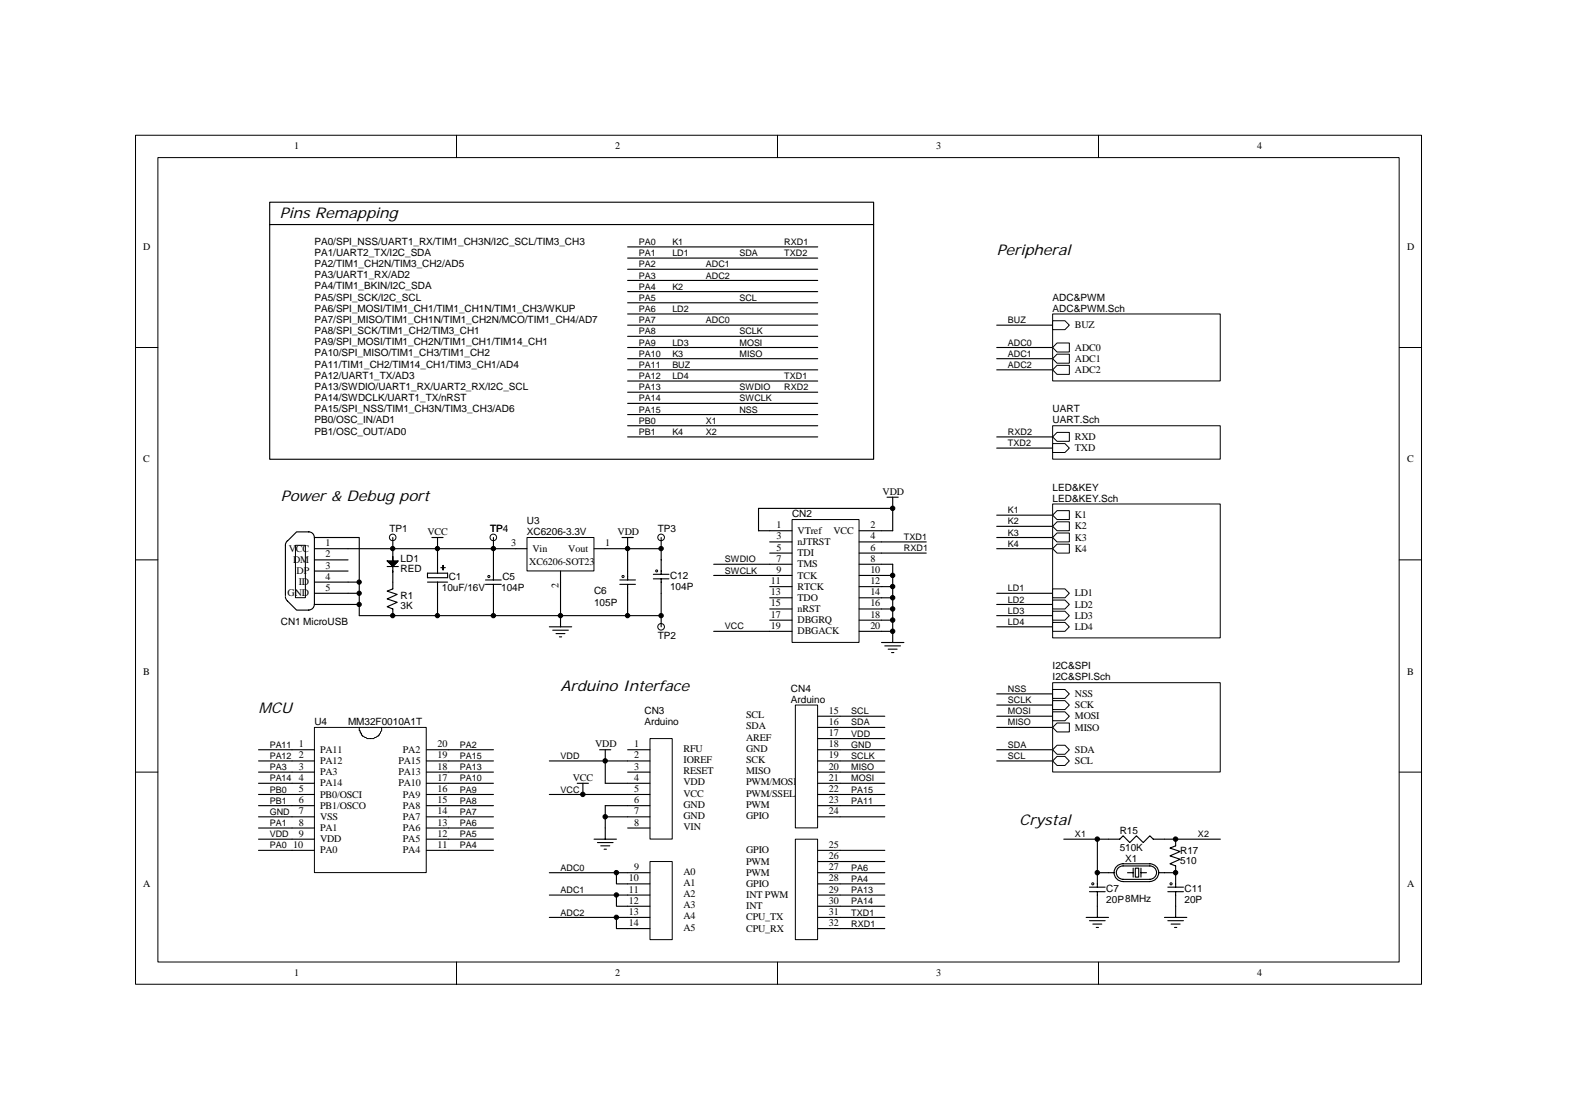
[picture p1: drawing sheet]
<svg xmlns="http://www.w3.org/2000/svg" width="297mm" height="210mm" viewBox="0 0 297 210" stroke-linecap="round" stroke-linejoin="round" font-family="sans-serif">
<g fill="none" stroke="#000" stroke-width=".19">
<path d="M25.4 25.4h241v159.1h-241zM29.6 29.5h232.6v150.9h-232.6zM85.6 25.4v4.1M145.7 25.4v4.1M205.9 25.4v4.1M25.4 65.2h4.2M262.2 65.2h4.2M25.4 105h4.2M262.2 105h4.2M25.4 144.8h4.2M262.2 144.8h4.2M85.6 180.4v4.2"/>
<path d="M145.7 180.4v4.2M205.9 180.4v4.2"/>
</g>
<g fill="none" stroke="#000" stroke-width=".21">
<path d="M186.8 61h10.5M186.8 65.2h10.5M186.8 67.2h10.5M186.8 69.3h10.5M186.8 96.6h10.5M186.8 98.7h10.5M186.8 117.5h10.5M186.8 115.4h10.5M186.8 113.3h10.5M186.8 111.2h10.5M186.8 100.8h10.5M186.8 102.9h10.5"/>
<path d="M186.8 132.2h10.5M186.8 134.3h10.5M186.8 136.4h10.5M186.8 140.6h10.5M186.8 142.7h10.5"/>
</g>
<path d="M197.3 79.8h31.4v6.3h-31.4z" fill="#fff"/>
<path d="M197.3 79.8h31.4v6.3h-31.4z" fill="none" stroke="#000" stroke-width=".19"/>
<g fill="#fff" stroke="#000" stroke-width=".19">
<path d="M197.3 83.2h2.3l.8 .8-.8 .8h-2.3z" fill-rule="evenodd"/>
<path d="M198.1 81.1h2.3v1.6h-2.3l-.8-.8z" fill-rule="evenodd"/>
</g>
<path d="M197.3 128h31.4v16.7h-31.4z" fill="#fff"/>
<path d="M197.3 128h31.4v16.7h-31.4z" fill="none" stroke="#000" stroke-width=".19"/>
<g fill="#fff" stroke="#000" stroke-width=".19">
<path d="M197.3 129.3h2.3l.8 .8-.8 .8h-2.3z" fill-rule="evenodd"/>
<path d="M197.3 133.5h2.3l.8 .8-.8 .8h-2.3z" fill-rule="evenodd"/>
<path d="M197.3 136.4l.8-.8h2.3v1.6h-2.3z" fill-rule="evenodd"/>
<path d="M197.3 131.4h2.3l.8 .8-.8 .8h-2.3z" fill-rule="evenodd"/>
<path d="M198.1 139.7h1.5l.8 .9-.8 .8h-1.5l-.8-.8z" fill-rule="evenodd"/>
<path d="M198.1 141.8h1.5l.8 .9-.8 .8h-1.5l-.8-.8z" fill-rule="evenodd"/>
</g>
<path d="M197.3 94.5h31.4v25.1h-31.4z" fill="#fff"/>
<path d="M197.3 94.5h31.4v25.1h-31.4z" fill="none" stroke="#000" stroke-width=".19"/>
<g fill="#fff" stroke="#000" stroke-width=".19">
<path d="M198.1 95.7h2.3v1.7h-2.3l-.8-.8z" fill-rule="evenodd"/>
<path d="M198.1 102h2.3v1.7h-2.3l-.8-.8z" fill-rule="evenodd"/>
<path d="M197.3 116.7h2.3l.8 .8-.8 .9h-2.3z" fill-rule="evenodd"/>
<path d="M197.3 114.6h2.3l.8 .8-.8 .9h-2.3z" fill-rule="evenodd"/>
<path d="M197.3 112.5h2.3l.8 .8-.8 .9h-2.3z" fill-rule="evenodd"/>
<path d="M197.3 110.4h2.3l.8 .8-.8 .9h-2.3z" fill-rule="evenodd"/>
<path d="M198.1 99.9h2.3v1.7h-2.3l-.8-.8z" fill-rule="evenodd"/>
<path d="M198.1 97.8h2.3v1.7h-2.3l-.8-.8z" fill-rule="evenodd"/>
</g>
<path d="M197.3 58.9h31.4v12.5h-31.4z" fill="#fff"/>
<path d="M197.3 58.9h31.4v12.5h-31.4z" fill="none" stroke="#000" stroke-width=".19"/>
<g fill="#fff" stroke="#000" stroke-width=".19">
<path d="M197.3 60.1h2.3l.8 .9-.8 .8h-2.3z" fill-rule="evenodd"/>
<path d="M198.1 68.5h2.3v1.7h-2.3l-.8-.9z" fill-rule="evenodd"/>
<path d="M198.1 66.4h2.3v1.7h-2.3l-.8-.9z" fill-rule="evenodd"/>
<path d="M198.1 64.3h2.3v1.7h-2.3l-.8-.8z" fill-rule="evenodd"/>
</g>
<path d="M186.8 84h10.5M186.8 81.9h10.5M186.8 130.1h10.5M204.2 167.2h2.9M204.2 166.3h2.9M205.7 163.6v2.7M205.7 167.2v2.7" fill="none" stroke="#000" stroke-width=".21"/>
<circle cx="204.8" cy="165.7" r=".2" fill="#fff" stroke="#000" stroke-width=".19"/>
<path d="M218.9 167.2h2.9M218.9 166.3h2.9M220.3 163.6v2.7M220.3 167.2v2.7" fill="none" stroke="#000" stroke-width=".21"/>
<circle cx="219.5" cy="165.7" r=".2" fill="#fff" stroke="#000" stroke-width=".19"/>
<g fill="none" stroke="#000" stroke-width=".21">
<path d="M84.1 157.3h8.4M84.1 159.4h8.4M84.1 155.2h8.4M84.1 151h8.4M84.1 153.1h8.4M199.4 157.3h6.3M220.3 157.3v1.3l-1 .4 1.9 .6-1.9 .9 1.9 .6-1.9 .8 1 .4v1.3h-3.1M228.7 157.3h-12.6l-.6-.6-1.3 1.3-1.2-1.3-1.3 1.3-1.2-1.3-.7 .6h-4.1v6.3h3.1M203.6 172h4.1M204.2 172.6h2.9M204.8 173.2h1.7M205.4 173.9h.5"/>
<path d="M205.7 169.9v2.1M210.5 164.8a1.25 1.25 0 0 1-1.3-1.2 1.25 1.25 0 0 1 1.3-1.3h5a1.25 1.25 0 0 1 1.2 1.3 1.25 1.25 0 0 1-1.2 1.2M210.5 164.9h5M211.3 163.6h1.1M212.4 162.8v1.6M212.8 162.8h.6v1.6h-.6zM213.8 163.6h1.1M213.8 162.8v1.6M215.5 161.9a1.66 1.66 0 0 1 1.6 1.7 1.66 1.66 0 0 1-1.6 1.7M215.5 161.9h-5a1.66 1.66 0 0 0-1.7 1.7 1.66 1.66 0 0 0 1.7 1.7h5M218.2 172h4.2M218.9 172.6h2.9"/>
<path d="M219.5 173.2h1.7M220.1 173.9h.4M220.3 169.9v2.1"/>
</g>
<g fill="#000" stroke="#000" stroke-width=".19">
<circle cx="205.6" cy="157.3" r=".42"/>
<circle cx="220.3" cy="157.3" r=".42"/>
<circle cx="205.6" cy="163.6" r=".42"/>
<circle cx="220.3" cy="163.6" r=".42"/>
</g>
<circle cx="92.4" cy="100.8" r=".62" fill="#fff" stroke="#000" stroke-width=".19"/>
<path d="M92.5 100.8v2.1M84.1 148.9h8.4M84.1 146.9h8.4M84.1 142.7h8.4" fill="none" stroke="#000" stroke-width=".21"/>
<circle cx="73.6" cy="100.8" r=".62" fill="#fff" stroke="#000" stroke-width=".19"/>
<path d="M73.6 100.8v2.1M122.4 108.5h3M122.4 107.7h3M123.9 102.9v4.8M123.9 108.5v6.9M48.4 159.4h6.3M48.4 157.3h6.3M48.4 155.2h6.3M84.1 144.8h8.4M84.1 140.6h8.4" fill="none" stroke="#000" stroke-width=".21"/>
<circle cx="123.1" cy="107" r=".19" fill="#fff" stroke="#000" stroke-width=".19"/>
<path d="M48.4 151h6.3M48.4 153.1h6.3M48.4 148.9h6.3M48.4 146.9h6.3M48.4 142.7h6.3M48.4 144.8h6.3M48.4 140.6h6.3" fill="none" stroke="#000" stroke-width=".21"/>
<path d="M58.9 136.4h21v27.2h-21z" fill="#fff"/>
<path d="M58.9 136.4h21v27.2h-21zM67.3 136.4v.6h.2v.4h.2v.4h.2v.2h.3a2.08 2.08 0 0 0 2.5 0h.2v-.2h.2v-.2l.2-.2v-.2l.2-.2v-.6" fill="none" stroke="#000" stroke-width=".19"/>
<g fill="none" stroke="#000" stroke-width=".21">
<path d="M157.4 134.3h8.4M157.4 136.4h8.4M157.4 138.5h8.4M54.7 142.7h4.2M54.7 140.6h4.2M54.7 144.8h4.2M54.7 146.9h4.2M54.7 148.9h4.2M54.7 151h4.2M54.7 155.2h4.2M54.7 157.3h4.2M54.7 153.1h4.2"/>
<path d="M54.7 159.4h4.2M79.9 142.7h4.2M79.9 140.6h4.2M79.9 144.8h4.2M79.9 146.9h4.2M79.9 148.9h4.2M79.9 151h4.2M79.9 155.2h4.2M79.9 157.3h4.2M79.9 153.1h4.2M79.9 159.4h4.2M103 142.7h14.6"/>
<path d="M103 148.9h14.6M111.3 157.3h4.2M112 158h2.9M112.6 158.6h1.7M113.2 159.2h.4M113.4 142.7v4.2h4.2M117.6 151h-4.2v6.3M157.4 142.7h8.4M157.4 140.6h8.4M157.4 144.8h8.4M157.4 146.9h8.4M157.4 148.9h8.4"/>
<path d="M157.4 151h8.4M157.4 153.1h8.4M157.4 159.4h8.4M103 163.6h14.6M103 167.8h14.6M157.4 161.5h8.4M157.4 167.8h8.4M157.4 169.9h8.4M157.4 172h8.4M157.4 174.1h8.4"/>
</g>
<path d="M121.8 138.5h4.2v18.8h-4.2z" fill="#fff"/>
<path d="M121.8 138.5h4.2v18.8h-4.2z" fill="none" stroke="#000" stroke-width=".19"/>
<path d="M121.8 161.5h4.2v14.7h-4.2z" fill="#fff"/>
<path d="M121.8 161.5h4.2v14.7h-4.2z" fill="none" stroke="#000" stroke-width=".19"/>
<g fill="none" stroke="#000" stroke-width=".21">
<path d="M117.6 140.6h4.2M117.6 142.7h4.2M117.6 144.8h4.2M117.6 146.9h4.2M117.6 148.9h4.2M117.6 151h4.2M117.6 153.1h4.2M117.6 155.2h4.2M117.6 163.6h4.2M117.6 165.7h4.2M117.6 167.8h4.2M117.6 169.9h4.2"/>
<path d="M117.6 172h4.2M117.6 174.1h4.2M153.2 167.8h4.2M153.2 169.9h4.2M153.2 172h4.2M153.2 174.1h4.2"/>
</g>
<path d="M149.1 132.2h4.1v23h-4.1z" fill="#fff"/>
<path d="M149.1 132.2h4.1v23h-4.1z" fill="none" stroke="#000" stroke-width=".19"/>
<path d="M153.2 165.7h4.2" fill="none" stroke="#000" stroke-width=".21"/>
<path d="M149.1 157.4h4.1v18.8h-4.1z" fill="#fff"/>
<path d="M149.1 157.3h4.1v18.9h-4.1z" fill="none" stroke="#000" stroke-width=".19"/>
<g fill="none" stroke="#000" stroke-width=".21">
<path d="M50.5 37.9h113.2v48.2h-113.2zM50.5 42.1h113.2M117.6 58.9h35.6M117.6 56.8h35.6M117.6 54.7h35.6M117.6 69.3h35.6M117.6 67.2h35.6M117.6 65.2h35.6M117.6 63.1h35.6M117.6 61h35.6M65.2 102.9h31.5M72.6 105.2h2.1l-1.1 1z"/>
<path d="M72.6 106.2h2.1M72.8 105.4h1.6M73 105.6h1.2M73.2 105.8h.8M73.4 106h.4M73.6 106.2v4.2l-1 .4 1.8 .6-1.8 .9 1.8 .6-1.8 .8 1 .5v1.2M73.6 102.9v2.3M80.9 100.8h2.1M82 100.8v4.2M82 111.2v4.2M153.2 138.5h4.2M153.2 136.4h4.2"/>
<path d="M153.2 134.3h4.2M108.2 146.9h2.1M109.2 146.9v2M112.4 140.6h2.1M113.4 153.1h4.2M113.4 140.6v2.1M153.2 159.4h4.2M153.2 153.1h4.2M153.2 151h4.2M153.2 148.9h4.2M153.2 146.9h4.2M153.2 144.8h4.2"/>
<path d="M153.2 142.7h4.2M153.2 140.6h4.2M103 172h14.6M115.5 172v2.1h2.1M115.5 167.8v2.1h2.1M115.5 163.6v2.1h2.1M153.2 163.6h12.6M153.2 161.5h4.2M157.4 165.7h8.4"/>
</g>
<g fill="#000" stroke="#000" stroke-width=".19">
<circle cx="109.2" cy="148.9" r=".42"/>
<circle cx="113.4" cy="153.1" r=".42"/>
<circle cx="113.4" cy="142.7" r=".42"/>
<circle cx="115.5" cy="163.6" r=".42"/>
<circle cx="115.5" cy="172" r=".41"/>
<circle cx="115.5" cy="167.8" r=".41"/>
</g>
<path d="M55.4 102.3h1.8v9.8h-1.8z" fill="#fff"/>
<path d="M55.4 102.2h1.8v9.9h-1.8z" fill="none" stroke="#000" stroke-width=".19"/>
<g fill="none" stroke="#000" stroke-width=".21">
<path d="M117.6 52.6h35.6M117.6 50.5h35.6M57.9 99.7a1.03 1.03 0 0 1 1 1.1M57.9 99.7h-2.3l-1.7 1.7M53.5 111.9l.4 .8M53.9 101.4l-.3 .3-.1 .5v9.5M53.9 112.7l1.7 1.7h2.3M58.9 113.3a1.04 1.04 0 0 1-1 1.1M58.9 102.9h6.3M58.9 105h6.3M58.9 107.1h6.3M58.9 109.1h6.3"/>
<path d="M58.9 111.2h6.3M65.2 113.3h-6.3v-12.5h8.4v14.6M113.4 102.9h10.5"/>
</g>
<circle cx="123.9" cy="117.5" r=".62" fill="#fff" stroke="#000" stroke-width=".19"/>
<path d="M117.6 48.4h35.6M123.9 115.4v2.1" fill="none" stroke="#000" stroke-width=".21"/>
<circle cx="123.9" cy="100.8" r=".62" fill="#fff" stroke="#000" stroke-width=".19"/>
<g fill="none" stroke="#000" stroke-width=".21">
<path d="M117.6 46.3h35.6M117.6 77.7h35.6M117.6 79.8h35.6M117.6 75.6h35.6M117.6 71.4h35.6M117.6 73.5h35.6M117.6 81.9h35.6M65.2 109.1h2.1M65.2 111.2h2.1M65.2 113.3h2.1M67.3 115.4h56.6M103 117.5h4.1"/>
<path d="M103.6 118.2h2.9M104.2 118.8h1.7M104.8 119.4h.5M105 115.4v2.1M116.6 100.8h2.1M117.6 100.8v2.1M123.9 100.8v2.1"/>
</g>
<path d="M98.8 100.8h12.5v6.2h-12.5z" fill="#fff"/>
<path d="M98.8 100.8h12.5v6.2h-12.5z" fill="none" stroke="#000" stroke-width=".19"/>
<g fill="none" stroke="#000" stroke-width=".21">
<path d="M80.1 107.5h3.8v.8h-3.8zM80.1 109.1h3.8M82 105v2.5M82 109.1v2.1M82.6 106.4h.9M83 106v.8M96.7 102.9h2.1M105 107.1v2M111.3 102.9h2.1M116.2 109.6h2.9M116.2 108.7h2.9M117.6 107.1v1.6"/>
<path d="M117.6 109.6v1.6"/>
</g>
<circle cx="116.8" cy="108.1" r=".2" fill="#fff" stroke="#000" stroke-width=".19"/>
<path d="M91 109.6h2.9M91 108.7h2.9M92.5 102.9v5.8M92.5 109.6v1.6M105 109.1v6.3M117.6 102.9v4.2M117.6 111.2v4.2" fill="none" stroke="#000" stroke-width=".21"/>
<circle cx="91.6" cy="108.1" r=".2" fill="#fff" stroke="#000" stroke-width=".19"/>
<g fill="none" stroke="#000" stroke-width=".21">
<path d="M144.2 99.5h-2v-4.2h25.1v4.2h-2.1M92.5 111.2v4.2M133.7 118.4h10.5M133.7 107.9h10.5M133.7 105.8h10.5M165.2 103.7h8.4M165.2 101.6h8.4M165.2 105.8h2.1v14.7M165.2 118.4h2.1M165.2 107.9h2.1M165.2 110h2.1M165.2 112.1h2.1"/>
<path d="M165.2 114.2h2.1M165.2 116.3h2.1M165.2 120.5h4.2M165.8 121.1h3M166.5 121.7h1.6M167.1 122.3h.4"/>
</g>
<g fill="#000" stroke="#000" stroke-width=".19">
<circle cx="67.3" cy="113.3" r=".4"/>
<circle cx="67.3" cy="109.1" r=".4"/>
<circle cx="67.3" cy="111.2" r=".4"/>
<circle cx="73.6" cy="115.4" r=".4"/>
<circle cx="73.6" cy="102.8" r=".4"/>
<circle cx="82" cy="115.4" r=".4"/>
<circle cx="82" cy="102.8" r=".4"/>
<circle cx="92.5" cy="115.4" r=".41"/>
<circle cx="92.5" cy="102.8" r=".41"/>
<circle cx="105" cy="115.4" r=".41"/>
<circle cx="117.6" cy="115.4" r=".41"/>
<circle cx="123.9" cy="115.4" r=".41"/>
<circle cx="123.9" cy="102.8" r=".41"/>
<circle cx="167.3" cy="107.9" r=".42"/>
<circle cx="167.3" cy="118.4" r=".42"/>
<circle cx="167.3" cy="116.3" r=".42"/>
<circle cx="167.3" cy="112.1" r=".42"/>
<circle cx="167.3" cy="110" r=".42"/>
<circle cx="167.3" cy="114.2" r=".42"/>
</g>
<path d="M148.5 97.4h12.5v23h-12.5z" fill="#fff"/>
<path d="M148.4 97.4h12.6v23h-12.6z" fill="none" stroke="#000" stroke-width=".19"/>
<g fill="none" stroke="#000" stroke-width=".21">
<path d="M144.2 99.5h4.2M161 99.5h4.2M166.2 93.2h2.1M167.3 93.2v2.1M144.2 101.6h4.2M144.2 103.7h4.2M144.2 105.8h4.2M144.2 107.9h4.2M144.2 110h4.2M144.2 112.1h4.2M144.2 114.2h4.2M144.2 116.3h4.2"/>
<path d="M144.2 118.4h4.2M161 101.6h4.2M161 103.7h4.2M161 105.8h4.2M161 107.9h4.2M161 110h4.2M161 112.1h4.2M161 114.2h4.2M161 116.3h4.2M161 118.4h4.2"/>
</g>
<g fill="#000" stroke="#000" stroke-width=".19">
<circle cx="167.3" cy="95.3" r=".42"/>
<circle cx="117.6" cy="102.8" r=".41"/>
</g>
<g font-size="2.8">
<text x="52.4" y="40.9">Pins Remapping</text>
<text x="186.8" y="47.8">Peripheral</text>
<text x="52.6" y="93.9">Power &amp; Debug port</text>
<text x="105" y="129.5">Arduino Interface</text>
<text x="48.4" y="133.7">MCU</text>
<text x="191" y="154.7">Crystal</text>
</g>
<g font-size="1.9">
<text x="55.2" y="28">1</text>
<text x="115.3" y="28">2</text>
<text x="175.5" y="28">3</text>
<text x="235.6" y="28">4</text>
<text x="26.9" y="46.9">D</text>
<text x="58.9" y="48">PA1/UART2_TX/I2C_SDA</text>
<text x="58.9" y="45.9">PA0/SPI_NSS/UART1_RX/TIM1_CH3N/I2C_SCL/TIM3_CH3</text>
<text x="263.7" y="46.9">D</text>
<text x="58.9" y="50.1">PA2/TIM1_CH2N/TIM3_CH2/AD5</text>
<text x="58.9" y="52.2">PA3/UART1_RX/AD2</text>
<text x="58.9" y="54.3">PA4/TIM1_BKIN/I2C_SDA</text>
<text x="58.9" y="56.3">PA5/SPI_SCK/I2C_SCL</text>
<text x="58.9" y="58.4">PA6/SPI_MOSI/TIM1_CH1/TIM1_CH1N/TIM1_CH3/WKUP</text>
<text x="197.3" y="56.3">ADC&amp;PWM</text>
<text x="197.3" y="58.4">ADC&amp;PWM.Sch</text>
<text x="58.9" y="60.5">PA7/SPI_MISO/TIM1_CH1N/TIM1_CH2N/MCO/TIM1_CH4/AD7</text>
<text x="58.9" y="62.6">PA8/SPI_SCK/TIM1_CH2/TIM3_CH1</text>
<text x="58.9" y="64.7">PA9/SPI_MOSI/TIM1_CH2N/TIM1_CH1/TIM14_CH1</text>
<text x="201.5" y="61.6">BUZ</text>
<text x="201.5" y="65.7">ADC0</text>
<text x="58.9" y="68.9">PA11/TIM1_CH2/TIM14_CH1/TIM3_CH1/AD4</text>
<text x="58.9" y="71">PA12/UART1_TX/AD3</text>
<text x="58.9" y="66.8">PA10/SPI_MISO/TIM1_CH3/TIM1_CH2</text>
<text x="201.5" y="69.9">ADC2</text>
<text x="201.5" y="67.8">ADC1</text>
<text x="58.9" y="75.2">PA14/SWDCLK/UART1_TX/nRST</text>
<text x="58.9" y="73.1">PA13/SWDIO/UART1_RX/UART2_RX/I2C_SCL</text>
<text x="58.9" y="77.3">PA15/SPI_NSS/TIM1_CH3N/TIM3_CH3/AD6</text>
<text x="197.3" y="77.3">UART</text>
<text x="58.9" y="79.4">PB0/OSC_IN/AD1</text>
<text x="58.9" y="81.5">PB1/OSC_OUT/AD0</text>
<text x="197.3" y="79.4">UART.Sch</text>
<text x="201.5" y="82.5">RXD</text>
<text x="26.9" y="86.7">C</text>
<text x="201.5" y="84.6">TXD</text>
<text x="263.7" y="86.7">C</text>
<text x="165.4" y="92.8">VDD</text>
<text x="197.3" y="92">LED&amp;KEY</text>
<text x="197.3" y="94.1">LED&amp;KEY.Sch</text>
<text x="73" y="99.7">TP1</text>
<text x="80.1" y="100.3">VCC</text>
<text x="91.8" y="99.7">TP4</text>
<text x="98.8" y="98.3">U3</text>
<text x="98.8" y="100.4">XC6206-3.3V</text>
<text x="115.7" y="100.3">VDD</text>
<text x="123.3" y="99.7">TP3</text>
<text x="145.5" y="99">1</text>
<text x="145.5" y="101.1">3</text>
<text x="148.4" y="97">CN2</text>
<text x="149.5" y="100.1">VTref</text>
<text x="156.2" y="100.1">VCC</text>
<text x="163.1" y="101.1">4</text>
<text x="163.1" y="99">2</text>
<text x="201.5" y="97.2">K1</text>
<text x="201.5" y="101.3">K3</text>
<text x="201.5" y="99.3">K2</text>
<text x="54.1" y="103.4">VCC</text>
<text x="54.9" y="105.5">DM</text>
<text x="55.6" y="107.6">DP</text>
<text x="61" y="104.5">2</text>
<text x="61" y="102.4">1</text>
<text x="61" y="106.6">3</text>
<text x="75.1" y="105.4">LD1</text>
<text x="75.1" y="107.3">RED</text>
<text x="95.8" y="102.4">3</text>
<text x="99.2" y="106">XC6206-SOT23</text>
<text x="99.8" y="103.4">Vin</text>
<text x="106.5" y="103.4">Vout</text>
<text x="113.4" y="102.4">1</text>
<text x="145.5" y="103.2">5</text>
<text x="145.5" y="105.3">7</text>
<text x="145.5" y="107.4">9</text>
<text x="149.5" y="102.2">nJTRST</text>
<text x="149.5" y="104.3">TDI</text>
<text x="149.5" y="106.4">TMS</text>
<text x="163.1" y="103.2">6</text>
<text x="163.1" y="105.3">8</text>
<text x="163.1" y="107.4">10</text>
<text x="201.5" y="103.4">K4</text>
<text x="53.9" y="111.8">GND</text>
<text x="56" y="109.7">ID</text>
<text x="61" y="110.8">5</text>
<text x="61" y="108.7">4</text>
<text x="75.1" y="112.3">R1</text>
<text x="82.8" y="110.8">10uF/16V</text>
<text x="84.1" y="108.7">C1</text>
<text x="93.9" y="110.8">104P</text>
<text x="94.1" y="108.7">C5</text>
<text x="104.7" y="110.2" transform="rotate(-90 104.7 110.2)">2</text>
<text x="111.3" y="111.4">C6</text>
<text x="111.3" y="113.5">105P</text>
<text x="125.6" y="108.5">C12</text>
<text x="125.6" y="110.6">104P</text>
<text x="144.4" y="109.5">11</text>
<text x="144.4" y="111.6">13</text>
<text x="144.4" y="113.7">15</text>
<text x="149.5" y="108.5">TCK</text>
<text x="149.5" y="110.6">RTCK</text>
<text x="149.5" y="112.7">TDO</text>
<text x="163.1" y="109.5">12</text>
<text x="163.1" y="111.6">14</text>
<text x="163.1" y="113.7">16</text>
<text x="201.5" y="113.9">LD2</text>
<text x="201.5" y="111.8">LD1</text>
<text x="52.6" y="117.1">CN1 MicroUSB</text>
<text x="75.1" y="114.2">3K</text>
<text x="123.3" y="119.8">TP2</text>
<text x="144.4" y="115.8">17</text>
<text x="144.4" y="117.9">19</text>
<text x="149.5" y="114.8">nRST</text>
<text x="149.5" y="116.8">DBGRQ</text>
<text x="149.5" y="118.9">DBGACK</text>
<text x="163.1" y="115.8">18</text>
<text x="163.1" y="117.9">20</text>
<text x="201.5" y="118.1">LD4</text>
<text x="201.5" y="116">LD3</text>
<text x="197.3" y="125.5">I2C&amp;SPI</text>
<text x="26.9" y="126.5">B</text>
<text x="148.2" y="129.7">CN4</text>
<text x="148.2" y="131.8">Arduino</text>
<text x="197.3" y="127.6">I2C&amp;SPI.Sch</text>
<text x="201.5" y="130.7">NSS</text>
<text x="263.7" y="126.5">B</text>
<text x="58.9" y="136">U4</text>
<text x="65.2" y="136">MM32F0010A1T</text>
<text x="120.8" y="133.9">CN3</text>
<text x="120.8" y="136">Arduino</text>
<text x="139.8" y="136.8">SDA</text>
<text x="139.8" y="134.7">SCL</text>
<text x="155.3" y="135.9">16</text>
<text x="155.3" y="133.8">15</text>
<text x="201.5" y="134.9">MOSI</text>
<text x="201.5" y="137">MISO</text>
<text x="201.5" y="132.8">SCK</text>
<text x="56" y="140.1">1</text>
<text x="56" y="142.2">2</text>
<text x="60" y="141.2">PA11</text>
<text x="60" y="143.3">PA12</text>
<text x="74.7" y="143.3">PA15</text>
<text x="75.5" y="141.2">PA2</text>
<text x="82" y="140.1">20</text>
<text x="82" y="142.2">19</text>
<text x="111.5" y="140.1">VDD</text>
<text x="118.9" y="140.1">1</text>
<text x="118.9" y="142.2">2</text>
<text x="128.1" y="140.9">RFU</text>
<text x="128.1" y="143">IOREF</text>
<text x="139.8" y="143">SCK</text>
<text x="139.8" y="140.9">GND</text>
<text x="139.8" y="138.9">AREF</text>
<text x="155.3" y="142.2">19</text>
<text x="155.3" y="140.1">18</text>
<text x="155.3" y="138">17</text>
<text x="201.5" y="141.2">SDA</text>
<text x="201.5" y="143.3">SCL</text>
<text x="56" y="144.3">3</text>
<text x="56" y="146.4">4</text>
<text x="56" y="148.5">5</text>
<text x="60" y="145.4">PA3</text>
<text x="60" y="147.4">PA14</text>
<text x="60" y="149.5">PB0/OSCI</text>
<text x="74.7" y="145.4">PA13</text>
<text x="74.7" y="147.4">PA10</text>
<text x="75.5" y="149.5">PA9</text>
<text x="82" y="148.5">16</text>
<text x="82" y="144.3">18</text>
<text x="82" y="146.4">17</text>
<text x="107.4" y="146.4">VCC</text>
<text x="118.9" y="144.3">3</text>
<text x="118.9" y="146.4">4</text>
<text x="118.9" y="148.5">5</text>
<text x="128.1" y="145.1">RESET</text>
<text x="128.1" y="147.2">VDD</text>
<text x="128.1" y="149.3">VCC</text>
<text x="139.8" y="149.3">PWM/SSEL</text>
<text x="139.8" y="147.2">PWM/MOSI</text>
<text x="139.8" y="145.1">MISO</text>
<text x="155.3" y="148.5">22</text>
<text x="155.3" y="146.4">21</text>
<text x="155.3" y="144.3">20</text>
<text x="56" y="150.6">6</text>
<text x="56" y="154.8">8</text>
<text x="56" y="152.7">7</text>
<text x="60" y="151.6">PB1/OSCO</text>
<text x="60" y="155.8">PA1</text>
<text x="60" y="153.7">VSS</text>
<text x="75.5" y="151.6">PA8</text>
<text x="75.5" y="153.7">PA7</text>
<text x="75.5" y="155.8">PA6</text>
<text x="82" y="150.6">15</text>
<text x="82" y="152.7">14</text>
<text x="82" y="154.8">13</text>
<text x="118.9" y="150.6">6</text>
<text x="118.9" y="152.7">7</text>
<text x="118.9" y="154.8">8</text>
<text x="128.1" y="151.4">GND</text>
<text x="128.1" y="153.5">GND</text>
<text x="128.1" y="155.6">VIN</text>
<text x="139.8" y="153.5">GPIO</text>
<text x="139.8" y="151.4">PWM</text>
<text x="155.3" y="152.7">24</text>
<text x="155.3" y="150.6">23</text>
<text x="54.9" y="159">10</text>
<text x="56" y="156.9">9</text>
<text x="60" y="157.9">VDD</text>
<text x="60" y="160">PA0</text>
<text x="75.5" y="160">PA4</text>
<text x="75.5" y="157.9">PA5</text>
<text x="82" y="159">11</text>
<text x="82" y="156.9">12</text>
<text x="139.8" y="160">GPIO</text>
<text x="155.3" y="161.1">26</text>
<text x="155.3" y="159">25</text>
<text x="209.8" y="156.3">R15</text>
<text x="209.8" y="159.6">510K</text>
<text x="210.9" y="161.5">X1</text>
<text x="221.2" y="160">R17</text>
<text x="221.2" y="161.9">510</text>
<text x="26.9" y="166.3">A</text>
<text x="117.8" y="165.2">10</text>
<text x="117.8" y="167.3">11</text>
<text x="118.9" y="163.2">9</text>
<text x="128.1" y="164">A0</text>
<text x="128.1" y="166.1">A1</text>
<text x="139.8" y="164.2">PWM</text>
<text x="139.8" y="162.1">PWM</text>
<text x="139.8" y="166.3">GPIO</text>
<text x="155.3" y="167.3">29</text>
<text x="155.3" y="165.2">28</text>
<text x="155.3" y="163.2">27</text>
<text x="207.3" y="167.2">C7</text>
<text x="222" y="167.2">C11</text>
<text x="263.7" y="166.3">A</text>
<text x="117.8" y="169.4">12</text>
<text x="117.8" y="171.5">13</text>
<text x="117.8" y="173.6">14</text>
<text x="128.1" y="168.2">A2</text>
<text x="128.1" y="170.3">A3</text>
<text x="128.1" y="172.4">A4</text>
<text x="139.8" y="172.6">CPU_TX</text>
<text x="139.8" y="170.5">INT</text>
<text x="139.8" y="168.4">INT PWM</text>
<text x="155.3" y="173.6">32</text>
<text x="155.3" y="171.5">31</text>
<text x="155.3" y="169.4">30</text>
<text x="207.3" y="169.3">20P8MHz</text>
<text x="222" y="169.3">20P</text>
<text x="128.1" y="174.5">A5</text>
<text x="139.8" y="174.7">CPU_RX</text>
<text x="55.2" y="183">1</text>
<text x="115.3" y="183">2</text>
<text x="175.5" y="183">3</text>
<text x="235.6" y="183">4</text>
</g>
<g font-size="1.7">
<text x="119.7" y="45.9">PA0</text>
<text x="126" y="45.9">K1</text>
<text x="147" y="45.9">RXD1</text>
<text x="119.7" y="48">PA1</text>
<text x="119.7" y="52.2">PA3</text>
<text x="119.7" y="50.1">PA2</text>
<text x="126" y="48">LD1</text>
<text x="132.3" y="50.1">ADC1</text>
<text x="132.3" y="52.2">ADC2</text>
<text x="138.6" y="48">SDA</text>
<text x="147" y="48">TXD2</text>
<text x="119.7" y="58.5">PA6</text>
<text x="119.7" y="54.3">PA4</text>
<text x="119.7" y="56.4">PA5</text>
<text x="126" y="58.5">LD2</text>
<text x="126" y="54.3">K2</text>
<text x="138.6" y="56.4">SCL</text>
<text x="119.7" y="64.8">PA9</text>
<text x="119.7" y="60.6">PA7</text>
<text x="119.7" y="62.7">PA8</text>
<text x="126" y="64.8">LD3</text>
<text x="132.3" y="60.6">ADC0</text>
<text x="138.6" y="62.7">SCLK</text>
<text x="138.6" y="64.8">MOSI</text>
<text x="188.9" y="64.8">ADC0</text>
<text x="188.9" y="60.6">BUZ</text>
<text x="119.7" y="69">PA11</text>
<text x="119.7" y="66.9">PA10</text>
<text x="119.7" y="71.1">PA12</text>
<text x="126" y="71.1">LD4</text>
<text x="126" y="69">BUZ</text>
<text x="126" y="66.9">K3</text>
<text x="138.6" y="66.9">MISO</text>
<text x="147" y="71.1">TXD1</text>
<text x="188.9" y="66.9">ADC1</text>
<text x="188.9" y="69">ADC2</text>
<text x="119.7" y="77.4">PA15</text>
<text x="119.7" y="75.3">PA14</text>
<text x="119.7" y="73.2">PA13</text>
<text x="138.6" y="77.4">NSS</text>
<text x="138.6" y="75.3">SWCLK</text>
<text x="138.6" y="73.2">SWDIO</text>
<text x="147" y="73.2">RXD2</text>
<text x="119.7" y="81.6">PB1</text>
<text x="119.7" y="79.5">PB0</text>
<text x="126" y="81.6">K4</text>
<text x="132.3" y="81.6">X2</text>
<text x="132.3" y="79.5">X1</text>
<text x="188.9" y="81.6">RXD2</text>
<text x="188.9" y="83.7">TXD2</text>
<text x="169.4" y="101.2">TXD1</text>
<text x="188.9" y="96.2">K1</text>
<text x="188.9" y="98.3">K2</text>
<text x="188.9" y="100.4">K3</text>
<text x="135.8" y="107.5">SWCLK</text>
<text x="135.8" y="105.4">SWDIO</text>
<text x="169.4" y="103.3">RXD1</text>
<text x="188.9" y="102.5">K4</text>
<text x="188.9" y="110.9">LD1</text>
<text x="188.9" y="113">LD2</text>
<text x="135.8" y="118">VCC</text>
<text x="188.9" y="115.1">LD3</text>
<text x="188.9" y="117.2">LD4</text>
<text x="188.9" y="129.7">NSS</text>
<text x="188.9" y="131.8">SCLK</text>
<text x="159.5" y="133.9">SCL</text>
<text x="159.5" y="136">SDA</text>
<text x="188.9" y="133.9">MOSI</text>
<text x="188.9" y="136">MISO</text>
<text x="50.5" y="142.3">PA12</text>
<text x="50.5" y="140.2">PA11</text>
<text x="86.2" y="140.2">PA2</text>
<text x="86.2" y="142.3">PA15</text>
<text x="105" y="142.3">VDD</text>
<text x="159.5" y="138.1">VDD</text>
<text x="159.5" y="142.3">SCLK</text>
<text x="159.5" y="140.2">GND</text>
<text x="188.9" y="140.2">SDA</text>
<text x="188.9" y="142.3">SCL</text>
<text x="50.5" y="146.5">PA14</text>
<text x="50.5" y="144.4">PA3</text>
<text x="50.5" y="148.6">PB0</text>
<text x="86.2" y="146.5">PA10</text>
<text x="86.2" y="148.6">PA9</text>
<text x="86.2" y="144.4">PA13</text>
<text x="105" y="148.6">VCC</text>
<text x="159.5" y="148.6">PA15</text>
<text x="159.5" y="144.4">MISO</text>
<text x="159.5" y="146.5">MOSI</text>
<text x="50.5" y="154.9">PA1</text>
<text x="50.5" y="152.8">GND</text>
<text x="50.5" y="150.7">PB1</text>
<text x="86.2" y="150.7">PA8</text>
<text x="86.2" y="152.8">PA7</text>
<text x="86.2" y="154.9">PA6</text>
<text x="159.5" y="150.7">PA11</text>
<text x="50.5" y="157">VDD</text>
<text x="50.5" y="159.1">PA0</text>
<text x="86.2" y="157">PA5</text>
<text x="86.2" y="159.1">PA4</text>
<text x="201.5" y="157">X1</text>
<text x="224.5" y="157">X2</text>
<text x="105" y="163.3">ADC0</text>
<text x="105" y="167.4">ADC1</text>
<text x="159.5" y="163.3">PA6</text>
<text x="159.5" y="165.4">PA4</text>
<text x="159.5" y="167.4">PA13</text>
<text x="105" y="171.6">ADC2</text>
<text x="159.5" y="171.6">TXD1</text>
<text x="159.5" y="173.7">RXD1</text>
<text x="159.5" y="169.5">PA14</text>
</g>
</svg>
